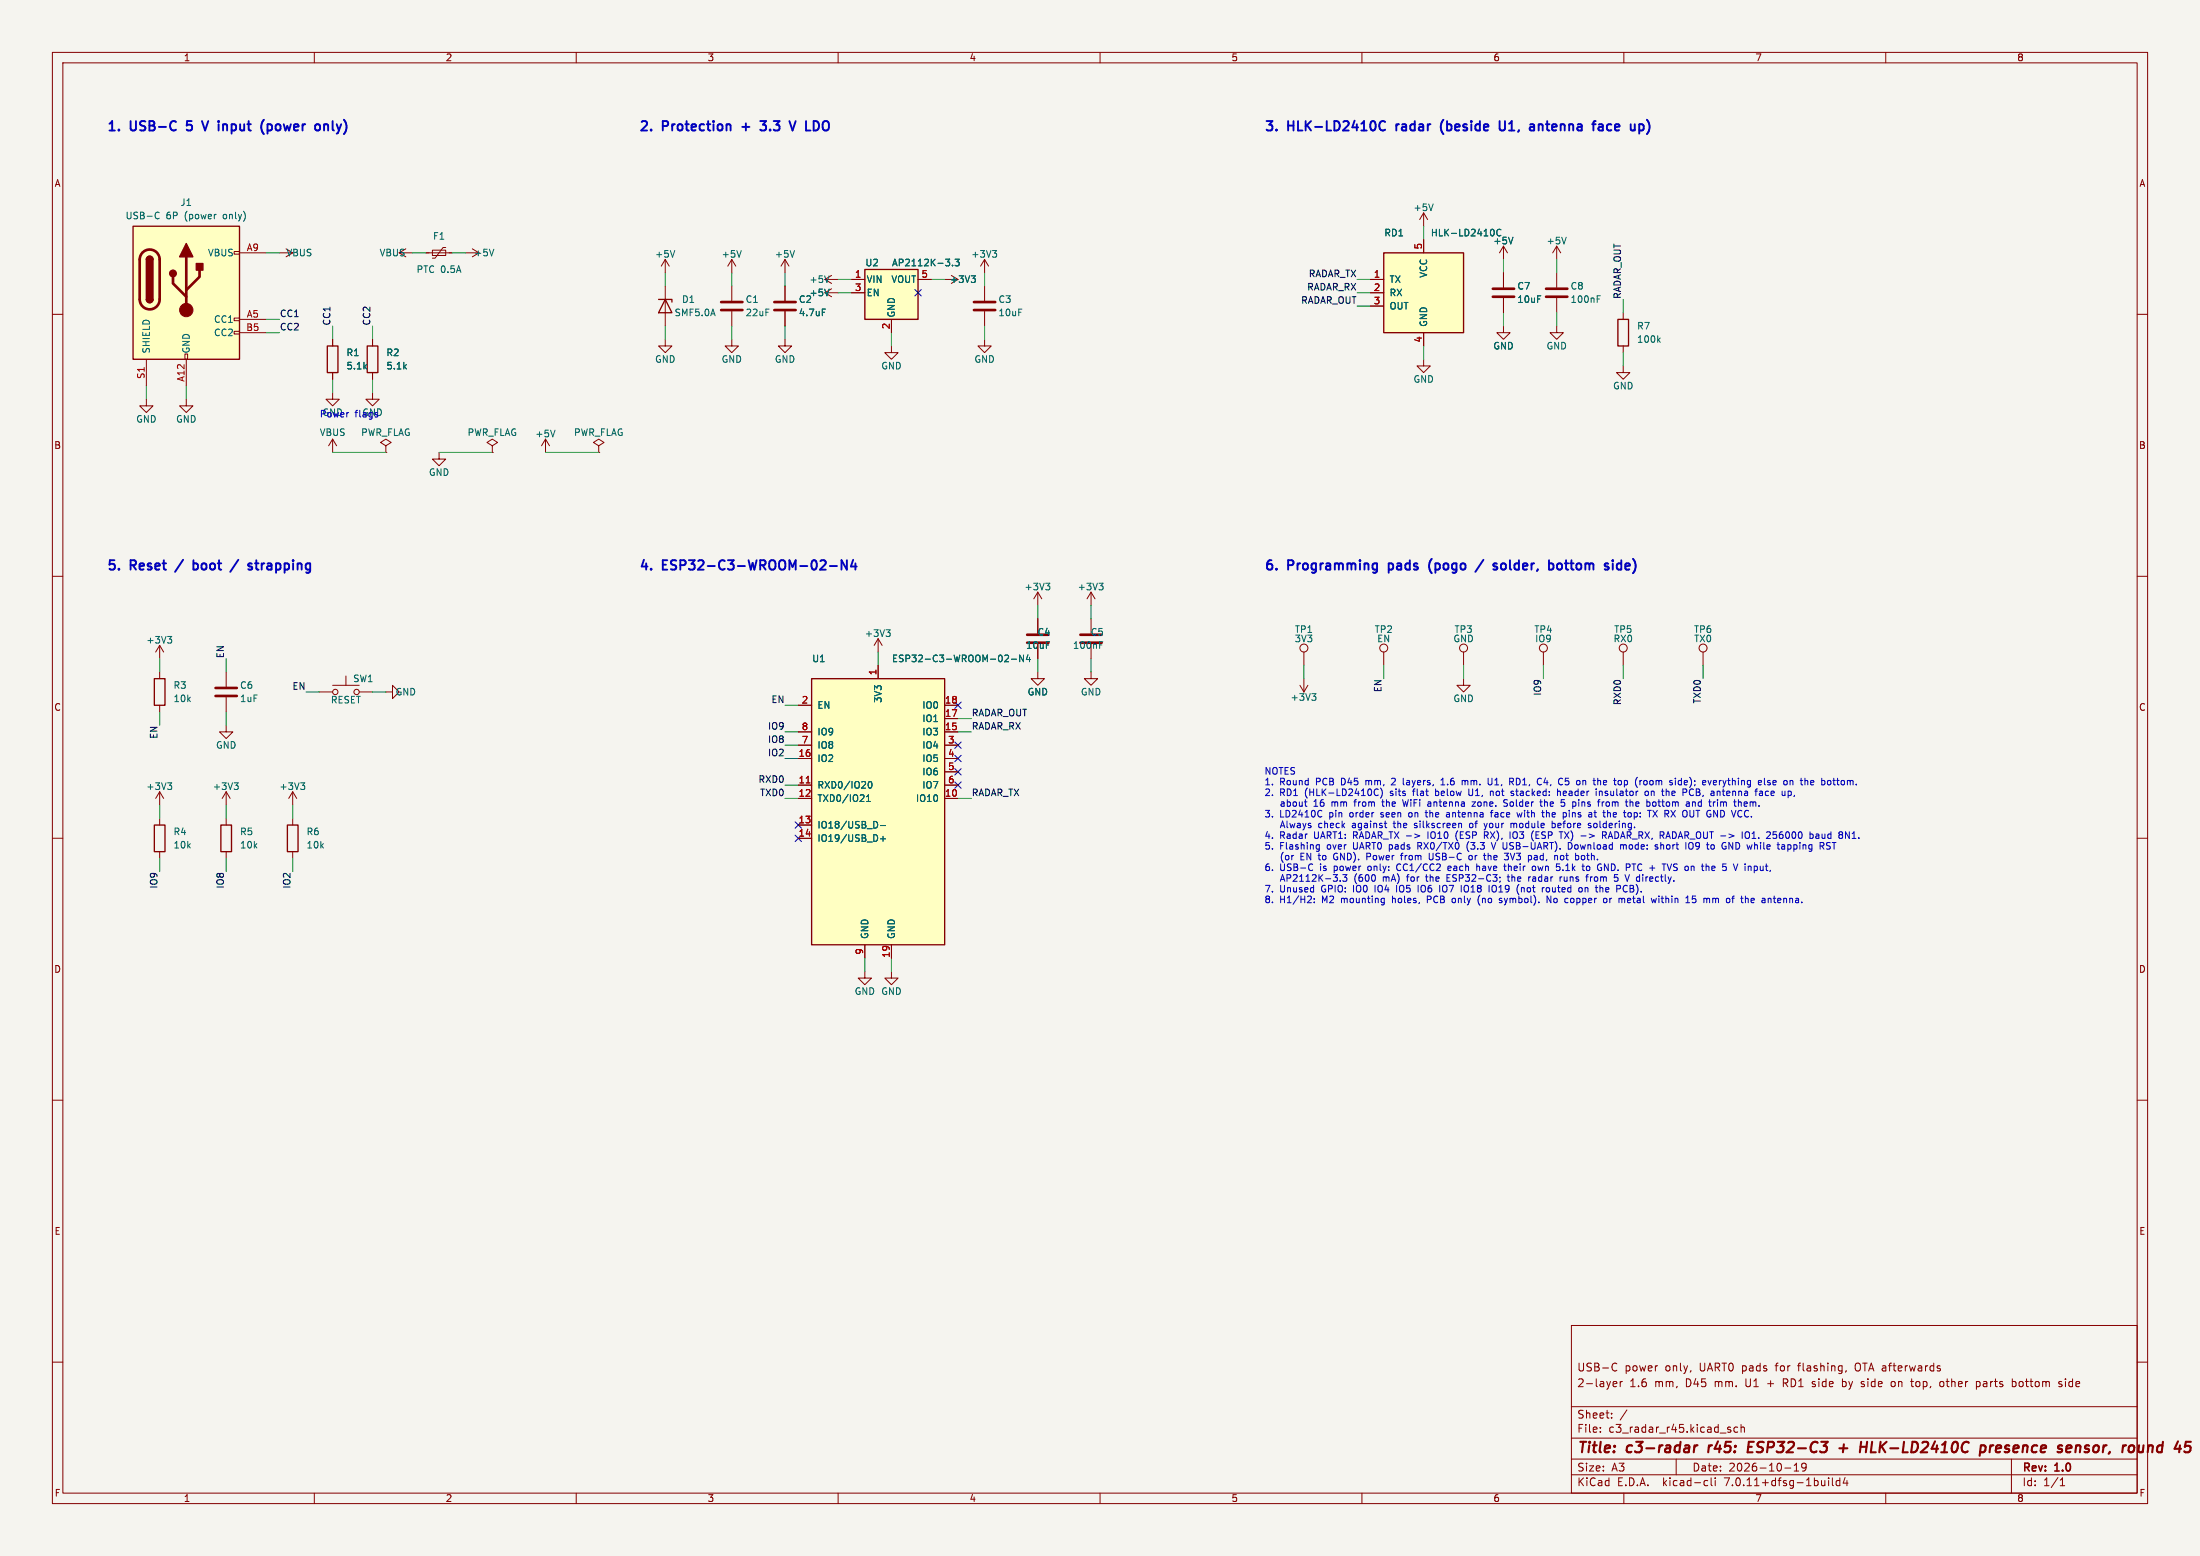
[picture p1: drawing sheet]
<svg xmlns="http://www.w3.org/2000/svg" width="420mm" height="297mm" viewBox="0 0 420 297" stroke-linecap="round" stroke-linejoin="round" font-family="sans-serif">
<path d="M0 0h420v297h-420z" fill="#f5f4ef" stroke="#f5f4ef" stroke-width=".19"/>
<g fill="none" stroke="#840000" stroke-width=".19">
<path d="M10 10h400v277h-400zM12 12h396v273h-396zM60 10v2M110 10v2M160 10v2M210 10v2M260 10v2M310 10v2M360 10v2M10 60h2M44.7 48h1v.5h-1zM45.7 48.3h5.1"/>
<path d="M53.3 48.3h2.6M76.2 48.3h2.5M81.3 48.3h5.1M82.5 47.8h2.6v1h-2.6zM85.1 47.2h-.5l-1.5 2.1h-.6M88.9 48.3h2.5M127 49.5v2.6M127 54.6v7.6M127 49.5l-.8 1.3M127 49.5l.8 1.3M139.7 49.5v2.6M139.7 54.6v2.8"/>
<path d="M139.7 59.4v2.8M139.7 49.5l-.8 1.3M139.7 49.5l.8 1.3M149.9 49.5v2.6M149.9 54.6v2.8M149.9 59.4v2.8M149.9 49.5l-.8 1.3M149.9 49.5l.7 1.3M157.5 53.3h2.5M157.5 55.9h2.5M157.5 55.9l1.2 .7M157.5 53.3l1.2 .8"/>
<path d="M158.7 55.1l-1.2 .8M158.7 52.6l-1.2 .7M162.6 53.3h2.5M162.6 55.9h2.5M175.3 53.3h2.5M180.3 53.3h2.6M188 49.5v2.6M188 54.6v2.8M188 59.4v2.8M188 49.5l-.8 1.3M188 49.5l.7 1.3M261.6 53.3h2.6"/>
<path d="M261.6 55.9h2.6M261.6 58.4h2.6M271.8 40.6l-.8 1.3M271.8 40.6v2.6M271.8 45.7v2.6M271.8 40.6l.7 1.3M287 47v2.5M287 52.1v2.8M287 56.9v2.8M287 47l-.7 1.3M287 47l.8 1.3M297.2 47v2.5"/>
<path d="M297.2 52.1v2.8M297.2 56.9v2.8M297.2 47l-.8 1.3M297.2 47l.7 1.3M309.9 59.7v1.3M408 60h2M27.9 76.2v1.3h1.3l-1.3 1.2-1.2-1.2h1.2M27.9 68.6v5.1M35.3 67.6h.5v1h-.5zM35.6 76.2v1.3h1.2l-1.2 1.2-1.3-1.2h1.3M35.6 68.6v5.1M44.7 63.2h1v.6h-1z"/>
<path d="M44.7 60.7h1v.5h-1zM45.7 61h5.1M45.7 63.5h5.1M63.5 74.9v1.3h1.3l-1.3 1.3-1.3-1.3h1.3M63.5 64.8v1.2M63.5 71.1v1.3M71.1 74.9v1.3h1.3l-1.3 1.3-1.3-1.3h1.3M71.1 64.8v1.2M71.1 71.1v1.3M127 64.8v1.2h1.3l-1.3 1.3-1.3-1.3h1.3M139.7 64.8v1.2h1.3l-1.3 1.3-1.3-1.3h1.3M149.9 64.8v1.2h1.2l-1.2 1.3-1.3-1.3h1.3"/>
<path d="M170.2 66v1.3h1.2l-1.2 1.3-1.3-1.3h1.3M170.2 61v2.5M188 64.8v1.2h1.2l-1.2 1.3-1.3-1.3h1.3M271.8 68.6v1.3h1.2l-1.2 1.2-1.3-1.2h1.3M271.8 63.5v2.5M287 62.2v1.3h1.3l-1.3 1.3-1.3-1.3h1.3M297.2 62.2v1.3h1.2l-1.2 1.3-1.3-1.3h1.3M309.9 69.9v1.2h1.2l-1.2 1.3-1.3-1.3h1.3M309.9 66v1.3M63.5 83.8l-.8 1.3M63.5 83.8v2.6M63.5 83.8l.8 1.3"/>
<path d="M73.7 85.1l1-.6-1-.7-1.1 .7 1.1 .6v1.3M73.7 86.4h.1M83.8 86.4v1.2h1.3l-1.3 1.3-1.3-1.3h1.3M94 85.1l1-.6-1-.7-1 .7 1 .6v1.3M94 86.4h.1M104.1 83.8l-.7 1.3M104.1 83.8v2.6M104.1 83.8l.8 1.3M114.3 85.1l1-.6-1-.7-1 .7 1 .6v1.3M114.3 86.4h.1M10 110h2M198.1 113v2.6"/>
<path d="M198.1 118.1v2.8M198.1 113l-.7 1.3M198.1 113l.8 1.3M208.3 113l-.8 1.3M208.3 113v2.6M208.3 118.1v2.8M208.3 113l.7 1.3M408 110h2M30.5 123.2v2.5M30.5 128.3v1.2M30.5 134.6v1.3M30.5 123.2l-.8 1.3"/>
<path d="M30.5 123.2l.7 1.3M43.2 138.4v1.3h1.2l-1.2 1.3-1.3-1.3h1.3M43.2 128.3v2.8M43.2 133.1v2.8M61 132.1h2.5M63.5 130.8h5.1M66 129v1.8M68.6 132.1h2.5M73.7 132.1h1.2v-1.3l1.3 1.3-1.3 1.3v-1.3M152.4 139.7h2.5M152.4 134.6h2.5M167.6 121.9v2.6"/>
<path d="M167.6 127v2.5M167.6 121.9l-.7 1.3M167.6 121.9l.8 1.3M180.3 139.7h2.6M180.3 137.2h2.6M180.3 134.6h2.6M198.1 128.3v1.2h1.3l-1.3 1.3-1.3-1.3h1.3M198.1 122.9v2.8M208.3 128.3v1.2h1.2l-1.2 1.3-1.3-1.3h1.3M208.3 122.9v2.8M248.2 130.8l.7 1.3M248.9 124.5v2.5"/>
<path d="M248.9 129.5v2.6M249.7 130.8l-.8 1.3M264.2 124.5v2.5M279.4 129.5v1.3h1.3l-1.3 1.3-1.3-1.3h1.3M279.4 124.5v2.5M294.6 124.5v2.5M309.9 124.5v2.5M325.1 124.5v2.5M10 160h2M30.5 151.1v2.6M30.5 156.2v1.3M30.5 151.1l-.8 1.3"/>
<path d="M30.5 151.1l.7 1.3M43.2 151.1v2.6M43.2 156.2v1.3M43.2 151.1l-.8 1.3M43.2 151.1l.7 1.3M55.9 151.1l-.8 1.3M55.9 151.1v2.6M55.9 156.2v1.3M55.9 151.1l.7 1.3M152.4 152.4h2.5M152.4 149.9h2.5M152.4 157.5h2.5"/>
<path d="M152.4 144.8h2.5M152.4 142.2h2.5M180.3 152.4h2.6M180.3 149.9h2.6M180.3 144.8h2.6M180.3 142.2h2.6M180.3 147.3h2.6M408 160h2M30.5 162.6v1.2M43.2 162.6v1.2M55.9 162.6v1.2M152.4 160h2.5"/>
<path d="M165.1 185.4v1.3h1.3l-1.3 1.3-1.3-1.3h1.3M165.1 180.3v2.6M170.2 185.4v1.3h1.2l-1.2 1.3-1.3-1.3h1.3M170.2 180.3v2.6M10 210h2M408 210h2M10 260h2M300 253h108v32h-108zM408 260h2M300 278.5h108M300 274.5h108M300 268.5h108"/>
<path d="M305.5 273.2v.2M305.5 272.5v.1M307.7 270.5v.2M307.7 269.8v.1M308 264.6h.6M308 263.8l.4-.1 .3 .3-.8 .2M308 260.3l.4-.1 .3 .1M308.7 261.5l-.3 .2-.4-.1M309.3 263.7v1M309.7 263.7l-.3 .1-.1 .2M310.6 269.1l-1.3 1.9M320 278.5v3"/>
<path d="M329.9 272.8l.3 .1 .2 .2v.2l-.5 .1M329.9 272.5h.5M331.7 272.5l-.4-.1-.3 .3 .2 .6h.5M332.4 272.5l.2-.1 .3 .1 .1 .9M332.4 271.9v1.5M340.4 264h.6M341 263.2h-.6v1.5M342.5 279.7l.4-.4v1.5M344.8 279.9l-.3 .3h-.3l-.3-.3 .2-.5 .4-.1 .2 .1a.99 .99 0 0 1-.3 1.4h-.3M345.9 264.6l.5 .1M346.2 263.7l-.3 .2 .3 .3M351.7 264.6l.5 .1"/>
<path d="M351.7 263.2v1.5M352.2 263.7l-.5 .1M352.4 261.6l-.1 .3M354.2 260.4v1.1M355.5 263.7l.4 .1M355.5 264.2l.4 .1M355.9 264.6l-.5 .1M361.7 263.8l-.4-.1-.3 .3 .2 .6 .3 .1 .2-.2M364.7 263.7h.6M365.2 264.7h.1M370.4 263.8l.4-.1 .3 .3-.2 .6-.3 .1-.2-.2M377.4 263.7h.3l.3 .3-.1 .5-.5 .2"/>
<path d="M384 278.5v6.5M384.3 263.7h.3l.3 .3-.1 .5-.5 .2M385.5 263.8v.7M393 264l.7 .4-.3 .3-.4-.1M393.6 263.8l-.4-.1-.2 .2M394.3 263.2v.1M394.3 263.7v1M60 285v2M110 285v2M160 285v2M210 285v2M260 285v2"/>
<path d="M300 281.5h108M310 285v2M325.6 282.6l.4 .1M326 283.5l-.4 .1M326.7 282.1v1.3l.2 .2M327.4 282.1v.1M327.4 282.6v1M340.7 280.2h1.2M342.5 280.8h.9M349.1 282.1v.1M349.1 282.6v1M349.8 282.1v1.3l.2 .2"/>
<path d="M351.2 282.7l-.4-.1-.3 .3 .2 .6h.5M351.2 282.1v1.5M352.2 282l-.3 1.1h.9M352.6 282.6v1M360 285v2M393.3 283.6h.9M393.3 282.5l.4-.4v1.5"/>
<circle cx="64" cy="132.1" r=".51"/>
<circle cx="68.1" cy="132.1" r=".51"/>
<circle cx="248.9" cy="123.7" r=".76"/>
<circle cx="264.2" cy="123.7" r=".76"/>
<circle cx="279.4" cy="123.7" r=".76"/>
<circle cx="294.6" cy="123.7" r=".76"/>
<circle cx="309.9" cy="123.7" r=".76"/>
<circle cx="325.1" cy="123.7" r=".76"/>
</g>
<g fill="none" stroke="#840000" stroke-width=".4">
<path d="M323.5 275.9l-.2 1.3M324.1 275.9l-.4 .1-.2 .3M326.3 275.9l-.2 1.3M333.8 276.2h.6M334.8 275.2h-.9l-.3 2h1M351.1 276.4h1.6M352 275.7l-.2 1.5M355.2 276.2h1.1M355.3 275.2l-.3 2M356.4 275.2l-.2 2M357.4 275.2l-.3 2h1M378.2 276h.7l.2 .3-.1 .5a.66 .66 0 0 1-1 .3"/>
<path d="M378.2 275.9l-.3 2M380 275.9l-.2 1.3M380.6 275.9l-.4 .1-.3 .3M381.2 276l-.2 .9 .2 .3M382 276.3l-1 .2M395.2 275.9l.2 .1v.3l-.9 .2M396.4 275.9l-.2 1.3M397.1 276a.57 .57 0 0 0-.8 .1M409.1 277l-.6 .2M409.2 275.9l-.2 1.3M410.2 275.9l-.2 1.3"/>
</g>
<g fill="none" stroke="#840000" stroke-width=".51">
<path d="M27.2 48.2a1.9 1.9 0 0 1 2.1-.4 1.9 1.9 0 0 1 1.2 1.7v7.7a1.91 1.91 0 0 1-1.9 1.8 1.91 1.91 0 0 1-1.9-1.8v-7.8l.2-.7zM33 52.8v1.3l2.6 2.5M35.6 49v10.2M38.1 51.6v1.2l-2.5 2.6M137.7 59.2h4M137.7 57.7h4M147.8 59.2h4.1M147.8 57.7h4.1M185.9 59.2h4.1M185.9 57.7h4.1M285 56.6h4.1M285 55.1h4.1"/>
<path d="M295.1 56.6h4.1M295.1 55.1h4.1M41.1 132.8h4.1M41.1 131.3h4.1M196.1 121.2h4.1M196.1 122.7h4.1M206.2 121.2h4.1M206.2 122.7h4.1"/>
</g>
<g fill="none" stroke="#006464" stroke-width=".19">
<path d="M273.6 38.9l-.4 1.3M29.8 40.6h.6M30.4 41.6l-.6 .1M94.3 47.6l-.5 1.2M128.8 47.8l-.4 1.3M141.5 47.8l-.4 1.3M151.7 47.8l-.4 1.3M157 59h.6M158.3 55.2l-.4 1.3M158.3 52.6l-.4 1.3M180.5 49.5h.8l-.4 .5M181.2 50.1v.5"/>
<path d="M181.8 50.6v.1M182.3 49.5h.8l-.4 .5 .4 .1v.5l-.2 .1-.6-.1M185.4 52.6h.8l-.4 .5M186 53.1l.2 .3v.3l-.2 .2M189.5 47.8h.8l-.5 .5M190 48.3l.3 .2v.4l-.3 .2M285.1 43.8l.2 .4-.2 .8M286.5 44.9v.1M286.5 43.9a.59 .59 0 0 0-.7 .2 .59 .59 0 0 0 .1 .7l.1 .2M288.8 45.3l-.4 1.3M299 45.3l-.4 1.3M304.9 57.1h.4"/>
<path d="M304.9 56.5h.6M316.6 64.9l.3 .4M316.9 64.5l-.4 .5M106 82.1l-.5 1.3M199.6 111.3h.8l-.4 .5M200.2 111.8l.2 .2v.4l-.2 .2M209.8 111.3h.8l-.4 .5M210.3 111.8l.3 .2v.4l-.3 .2M32 121.5h.8l-.4 .5M32.5 122l.3 .2v.3l-.3 .3M169.2 120.2h.7l-.4 .5M169.7 120.7l.2 .2v.3l-.2 .3"/>
<path d="M192 125l.4 .1 .1 .3-.7 .9h.7M193.1 125.8h1M195.4 125v1.3l-.7-1.3v1.3M196.2 125l-.3 .9h.8M196.5 125.5v.8M209.9 123.1h.4M209.9 122.5h.6M250.4 132.4h.8l-.4 .5M251 132.9l.2 .2v.3l-.2 .3M32 149.4h.8l-.4 .5M32.5 149.9l.3 .2v.4l-.3 .2M44.7 149.4h.8l-.4 .5"/>
<path d="M45.2 149.9l.3 .2v.4l-.3 .2M57.4 149.4h.8l-.4 .5M57.9 149.9l.3 .2v.4l-.3 .2M165.4 153h.8M165.4 152.1l.4-.4v1.3M165.9 149.2h.1a.68 .68 0 0 1 .5 .6 .68 .68 0 0 1-.5 .6 .84 .84 0 0 1-.1-1.2zM167.3 156.9l.2 .4-.2 .7M168.1 157.6h1M168.6 159.6v1M168.1 160.1h1"/>
</g>
<g fill="#ffffc2" stroke="#ffffc2" stroke-width=".19">
<path d="M165.1 51.4h10.2v9.6h-10.2z"/>
<path d="M25.4 43.2h20.3v25.4h-20.3z"/>
<path d="M154.9 129.5h25.4v50.8h-25.4z"/>
<path d="M264.2 48.3h15.2v15.2h-15.2z"/>
</g>
<g fill="none" stroke="#840000" stroke-width=".25">
<path d="M25.4 43.2h20.3v25.4h-20.3zM27.9 57.2a.64 .64 0 0 0 .7 .6 .64 .64 0 0 0 .6-.6M27.9 49.5a.64 .64 0 0 1 .7-.6 .64 .64 0 0 1 .6 .6M125.7 57.2h2.6v.5M127 57.2l1.3 2.5h-2.6zM165.1 51.4h10.2v9.6h-10.2zM264.2 48.3h15.2v15.2h-15.2zM62.5 66h2v5.1h-2zM70.1 66h2v5.1h-2zM308.9 61h2v5h-2zM29.5 129.5h2v5.1h-2zM154.9 129.5h25.4v50.8h-25.4z"/>
<path d="M29.5 157.5h2v5.1h-2zM42.2 157.5h2v5.1h-2zM54.9 157.5h2v5.1h-2z"/>
</g>
<g fill="#840000" stroke="#840000" stroke-width=".25">
<path d="M27.9 57.2h1.3a.64 .64 0 0 1-.6 .6 .64 .64 0 0 1-.7-.6z"/>
<path d="M27.9 49.5h1.3v7.7h-1.3z"/>
<path d="M28.1 49.1a.64 .64 0 0 1 .7-.2 .64 .64 0 0 1 .4 .6h-1.3z"/>
<path d="M35.6 46.5l1.2 2.5h-2.5z"/>
<path d="M37.5 50.3h1.2v1.3h-1.2z"/>
<circle cx="33" cy="52.2" r=".63"/>
</g>
<circle cx="35.6" cy="59.2" r="1.27" fill="#840000" stroke="#840000" stroke-width=".19"/>
<path d="M153.9 149.4h.7" fill="none" stroke="#a90000" stroke-width=".19"/>
<g fill="none" stroke="#0000c2" stroke-width=".19">
<path d="M250.8 153.9h.8M252.3 154.7v.1M252.3 155.8v.1M254.3 153.1v.8M254.5 153.1l-.2 .1M258.3 157.1l-.1 .1M258.3 157.5l-.1 .2 .1 .3M258.5 153.1h.4M258.6 152.8v1.1M262.3 151.3l.3 .5 .5-.1M262.4 150.8l-.1 .3M263.8 150.8a1.48 1.48 0 0 1-.3 1.5"/>
<path d="M263.8 153.1h.5M264 152.6v1.1l.3 .2M265.8 148.5l-.1 .2M266 157.1h.4M266.1 156.7v1.1l.3 .2M266.3 149.1l-.7 .7h.8M267.8 152.6l.3 1.3 .2-.9 .3 .9M267.9 148.5v1.1l.2 .2M269 155.2l-.1 .1 .1 .6M270.5 157.2l-.3-.1-.2 .3 .5 .4M270.5 157.8l-.1 .2-.4-.1M272.1 155.1h.4"/>
<path d="M272.2 154.7v1.1l.3 .1M272.6 158.8v1.2M273.1 153.1v.8M273.1 153.8l-.1 .1M273.1 153.4h-.1M274.1 150.6v1.3M274.1 151.8l.1 .1M274.2 151l-.1 .1M275.1 149.8h.7M275.1 148.9l.3-.4v1.3M276.2 155.2h.5M276.7 155.4l-.4 .1-.2 .1 .2 .3h.4"/>
<path d="M278.2 158.6a1.49 1.49 0 0 0 0 1.9M279.1 149.1l.4-.1 .2 .1M279.7 149.1v.7M279.9 149l-.2 .1M280.4 150.6v1l.1 .2 .4 .1M280.6 157.3l.2-.2 .3 .2 .1 .5-.1 .1-.3 .1-.2-.1zM281 153.1h.7l-.7 .8h.7M282.2 153.1l-.1 .2 .1 .5M283.7 159.4l.4 .6M283.9 158.8h.1M283.9 157.1l-.3 .9M284 159.4h-.6"/>
<path d="M284.5 155.1h.5M284.5 151v.9M284.5 151.1l.4-.1 .2 .2M284.8 148.5v1.2l-.2 .1h-.4M284.9 154.7l-.2 .2v1M287.5 153.3l.3 .2-.3 .4M287.6 152.6l.2 .1M288.5 149.2l.4 .6M288.5 151.4l.5 .2-.1 .2-.3 .1M288.5 151.1h.4M288.5 153.1l-.2 .2v.4l.2 .2M288.7 148.5l.2 .3v.3l-.2 .1"/>
<path d="M288.8 157.1l.2 .2M289 157.3v.7M289 157.3l.2-.2 .3 .1v.8M289.1 158.8h-.1a.81 .81 0 0 0 .1 1.2M289.6 155.1l.2 .8 .3-.6 .2 .6 .3-.8M293.2 159.4h.5M293.2 158.8v1.2h.6M294.3 155.1h.5M294.7 155.9h.1M294.9 153.2l.1-.1h.3l.1 .8M294.9 152.6v1.3M295 148.5l-.3 .9h.8"/>
<path d="M295.2 154.7v1.2M295.6 155.1l-.4 .1M296.3 157.2l.4-.1 .2 .3-.1 .5h-.5M297.3 151.1l.2-.1 .3 .1 .1 .8M297.3 150.6v1.3M297.8 157.1l-.4 .2 .1 .6 .3 .1M298 157.4l-.6 .2M298.7 158.8l.8 1.2M298.8 149.7l.5 .1M299.5 148.5h-.6l-.1 .6 .5-.1M299.5 158.8l-.8 1.2M299.6 154.7v.1"/>
<path d="M299.6 155.1v.8M302 153.1v.8M302.2 153.1l-.2 .1M302.4 149l.3 .1M303.7 157.6v.3M304.3 155.1h.5M304.5 154.7v1.1l.3 .1M304.8 157.2l-.3-.1-.3 .3 .1 .5 .2 .1 .3-.1M305.3 151.1l.4-.1 .2 .2M305.3 151v.9M305.9 158.8v1.2M306.2 149v.8"/>
<path d="M306.2 159.4l.5 .6M306.7 159l-.2 .4h-.6M306.7 149.3l-.6 .1M307.1 159.7h.6M307.2 153.2l-.4-.1-.2 .2 .1 .5 .3 .1 .2-.1M307.4 155.2v.7M310.1 149.8h.4M310.1 149v1.2M310.5 149h-.4M311.4 155.2v.6M312.8 153.1h-.3l-.2 .1v.6h.5M312.9 153.4l-.6 .1"/>
<path d="M313.9 149.1l.3-.1 .3 .2-.2 .6h-.3l-.1-.1M314.1 151.1l.2-.1 .3 .1 .1 .5-.1 .2-.3 .1-.2-.2zM315.2 151v.9M315.4 151l-.2 .1M315.5 154.7l.9 1.2M316.4 154.7l-.9 1.2M316.5 153.1h.5M316.7 152.6v1.1l.3 .2M318.3 151l.3 .2v.7M321 149h-.4l-.2 .2 .1 .6h.5M321 148.5v1.3M322.6 150.9a.58 .58 0 0 0-.1 .7 .58 .58 0 0 0 .7 .2"/>
<path d="M323.3 153.1l.3 .1v.7M324.7 153.1h-.3l-.2 .2 .1 .5 .4 .1M326.7 149l-.3 .8M327.1 149.4l.6-.1-.1-.3h-.3l-.2 .1 .1 .7h.4M328 151l.4 .2v.7M328.7 153.1l.3 .1M329 153.2v.7M329.4 153.1l-.4 .1M333.1 153.1h.4l.1 .3-.6 .1M333.2 158.9l.2-.1a.43 .43 0 0 1 .6 .4v.4a.42 .42 0 0 1-.4 .5 .42 .42 0 0 1-.5-.5zM333.5 153.8l-.4 .1M334.1 153.1v.8"/>
<path d="M334.3 153.1l-.2 .1M334.8 158.8l-.3 .3M336 151l.5 .2v.7M336.5 151.8l-.5 .1M336.5 151.3l-.5 .1M337.3 151l-.3 .3v.3l.3 .3M337.9 149h-.3l-.2 .1 .1 .2 .4 .2v.3h-.5M338.5 158.8h.6M338.9 149l-.4 .1v.7h.4M338.9 159.3l.3 .2v.3l-.3 .2M339.1 149.3l-.6 .1M341.7 151l.3 .3v.3l-.3 .3"/>
<path d="M342.6 151.8l-.1 .2M343.7 149h.4M346.7 159.3h.5v.7M347.2 159.5l-.4 .1-.2 .1 .2 .3h.4M347.8 159.2v.7l.4 .1M350.6 149h.5M350.8 148.5v1.1l.3 .2M353.8 158.9l-.2 .2M250.2 171.1l.2 .2-.1 .3-.7 .7h.8M250.4 164.9l.2 .1M250.6 166.1l-.4 .1M250.9 172.2v.1"/>
<path d="M250.9 171.5v.1M251.4 162h.5M251.4 161.3h.5M251.9 161.2v1.1l-.2 .1M255 162.9a.69 .69 0 0 0-.4 .6 .69 .69 0 0 0 .4 .6M255.9 168.1v.1M257.1 166.9l-.4 .5 .4 .2v.5l-.2 .1-.6-.1M261.4 162.9h.1M261.5 163.5h-.6M263.9 171.5h.4M264.1 167.4v.8M264.3 167.4l-.2 .1"/>
<path d="M264.3 172.2l-.4 .1M264.3 171.5v1l-.3 .2M266.6 169v1.3M266.9 165l-.3 .4 .3 .7M267.3 163.3h.5M268.5 167.4h.5M268.9 166.9l-.2 .2v1.1M270.7 161.5h.5M270.7 169v1.3M271.2 160.8h-.5v1.3M272.1 167.4h.5M272.3 166.9v1.1l.3 .2"/>
<path d="M272.5 171v1.3M272.5 171.7h.5M272.8 162.9v1l.3 .2h.2l.3-.2v-1M275.4 169.2v.9M276.2 168.2h.6M276.2 167.6h.5M276.2 166.9h.6M276.8 165.3h-.2l-.2 .2 .1 .6 .3 .1M277 165.6l-.6 .1M277.3 172.2l.3 .1M277.6 171.5l-.3 .1M279.6 169.2a.85 .85 0 0 0 .2 1.1"/>
<path d="M280.1 161.2v.8l.3 .6M280.5 163.4l.1-.1 .4 .1 .1 .5-.1 .2h-.4l-.1-.1zM281.9 165.4l.4-.1 .2 .2M281.9 164.9v1.3M282.5 170.9a1.47 1.47 0 0 0 0 1.9M284.3 163.3l.3 .2M284.7 160.8l.4 1.3 .4-1.3M284.9 169.2a.85 .85 0 0 0 .2 1.1h.3M286.3 171.8l.4 .1 .1 .2-.2 .2-.4-.1M286.3 171.5h.4M287.1 165.3h.4M287.3 166.1l.2 .1"/>
<path d="M287.7 167.4h.5M287.9 166.9v1.1l.3 .2M288.3 162.9l.5 1.2 .4-1.2M288.6 166.9v1.3M288.8 167.4l-.2 .1M290.4 169.4v.9M290.8 169.4l-.4 .1M292.5 165.6l.2-.3 .3 .1 .2 .2-.2 .5-.3 .1-.2-.3M292.9 163.3h.5l.1 .8M292.9 164.1h.6M293 167.4h-.4M293 167.7h-.3l-.1 .2v.3h.4"/>
<path d="M293.5 163.6l-.6 .1M295.8 169.7l-.2-.3-.3 .1-.1 .2 .1 .5 .3 .1 .2-.3M296.1 171v1.3l-.8-1.3v1.3M297.7 165.4l.1 .2-.1 .5M297.9 163.5l.2-.2h.3l.1 .2-.1 .6h-.3l-.2-.2M298.6 167.4l.1 .8h.3l.2-.1M299.2 167.4v.8M299.4 160.8v1.3l.6-.2 .1-.8M299.9 171.6v.6M301.6 169.4l.3 .1 .2 .2-.1 .4-.4 .2M302.1 163.3h.3l.1 .2v.5l-.4 .1M302.6 169.4v.9"/>
<path d="M302.9 163.3h.5M303 169.4l-.4 .1M303.4 165.4l-.3-.1-.3 .3 .2 .5 .3 .1 .1-.1M304 167.4l-.4 .2M305.9 169.5l.1 .8M306.3 166.2v-1.3l.7 1.3M306.4 171.5h.3l.1 .2-.1 .5-.3 .1M307 160l.4-1.2 .5 1.2M307.3 171.5v.8M307.6 171.5l-.3 .2M309.4 161.4l.3-.2 .2 .2M309.4 161.2v.9"/>
<path d="M309.9 170l.4 .3 .3-.2M309.9 161.4l.2-.2 .3 .1 .1 .8M309.9 161.4v.7M310.3 169l-.4 .3M310.4 169l.2 .1M316.2 171.5l-.2 .8-.3-.6M316.3 161.7l.2 .1-.2 .3M316.3 161.2l.2 .1M316.7 171v.2M316.7 171.5v.8M317.1 160.8v1.3M317.4 161.2l-.3 .2"/>
<path d="M319.1 164.9l-.4 1.3M319.5 166.1l.2 .1M319.5 165v.4M322.4 161a.85 .85 0 0 0 .3 1.1 .43 .43 0 0 0 .5-.4v-.7M323.7 171h-.6l-.1 .6 .2-.1 .4 .1 .2 .2-.1 .4-.2 .1-.5-.1M327 171.5v.8M327 165.3l.3 .1 .1 .2-.6 .1M327.2 161.4v.6M327.3 166.1l-.3 .1M327.5 171.5h-.3l-.2 .1M330.1 160.8l.7 1.3M330.9 164.9l.4 1.3 .5-1.3"/>
<path d="M333.7 165.3v.9M334.1 165.3l-.4 .1M334.5 160h.7M334.5 171.5h.3l.1 .3-.6 .1M334.8 172.2l-.3 .1M338.5 171.5h.5M338.7 171v1.1l.3 .2M341.3 162h.5M341.3 161.3h.5M341.3 161.2v1.3M348.9 160.8l-.2 .4 .6 .3 .1 .3-.2 .3-.5-.1M349.2 160.8l.2 .1"/>
<path d="M350.1 160.8v1.3M353.6 160h.7"/>
</g>
<g fill="none" stroke="#0000c2" stroke-width=".36">
<path d="M35.6 24.7l.1 .1M35.7 23.1l-.1 .9 .1-.1M38.6 23.1l.6 1.8 .6-1.8M42.7 23.8h.6M51.1 23.8l.5-.1 .3 .4v.5l-.1 .2h-.7M51.1 23.7v1.8M61.9 23.9l.2-.2 .5 .1v1.1M61.9 23.7v1.2M145.1 23.1h1.1l-.6 .7 .5 .1M145.1 24.7l.3 .2 .7-.1M150.7 23.1l.6 1.8 .6-1.8M155.3 23.1h.5l.4 .3"/>
<path d="M156.2 24.7l-.4 .2h-.5M263.4 24.5a.63 .63 0 0 0 1 .2M264.4 23.3l-.1-.1a.65 .65 0 0 0-.9 .3M266.6 23.7v1.2M266.7 23.9l-.1 .2M275.6 22.9a2.06 2.06 0 0 0 0 2.7M286.3 23.1v1.5l.3 .3 .5-.1 .2-.2v-1.5M293.7 23.7v1.2M294.3 23.7l-.6 .2M305.4 23.7h.3l.3 .3v.9M306 24.8l-.6 .1M306 24.1l-.6 .1"/>
<path d="M307.1 23.7l-.3 .4v.5l.3 .3M313.6 23.8l.2 .3v.5l-.2 .2M314.4 22.9a2.06 2.06 0 0 1 0 2.7M35 106.8l-1.6 2.4M36.9 107.6l.5-.1 .3 .2M36.9 106.9v1.8M37.7 108.6l-.3 .1-.5-.1M45.5 106.8l-1.5 2.4M48.1 108.2v.4M48.7 107.5h.7M48.9 106.9v1.6l.1 .1 .4 .1M158.4 108h1.4"/>
<path d="M161.7 106.9v1.8l-1.1-1.8v1.8M162.9 106.8l-.5 1.3h1.2M163.3 107.5v1.2M265.1 107.5v1.8M265.1 108.6l.2 .1M265.3 107.5l-.2 .1M273.3 106.7a2.06 2.06 0 0 0 0 2.7M283.2 106.8l-1.5 2.4M285.8 108.2v.4M287.3 107.6l-.2-.1a.49 .49 0 0 0-.6 .4v.5a.49 .49 0 0 0 .8 .2M297.3 107.7a.49 .49 0 0 1 .5-.2 .49 .49 0 0 1 .4 .4v.5a.49 .49 0 0 1-.5 .3 .49 .49 0 0 1-.4-.3zM309.5 107.6l-.5-.1-.3 .4v.5l.1 .2h.7"/>
<path d="M309.5 106.9v1.8"/>
</g>
<g fill="none" stroke="#009600" stroke-width=".19">
<path d="M50.8 48.3h2.5M78.7 48.3h2.6M86.4 48.3h2.5M127 52.1v2.5M139.7 52.1v2.5M149.9 52.1v2.5M160 55.9h2.6M160 53.3h2.6M177.8 53.3h2.5M188 52.1v2.5M259.1 55.9h2.5M259.1 53.3h2.5"/>
<path d="M259.1 58.4h2.5M271.8 43.2v2.5M287 49.5v2.6M287 59.7v2.5M297.2 49.5v2.6M297.2 59.7v2.5M309.9 57.2v2.5M27.9 73.7v2.5M35.6 73.7v2.5M50.8 63.5h2.5M50.8 61h2.5M63.5 62.2v2.6"/>
<path d="M63.5 72.4v2.5M71.1 62.2v2.6M71.1 72.4v2.5M127 62.2v2.6M139.7 62.2v2.6M149.9 62.2v2.6M170.2 63.5v2.5M188 62.2v2.6M271.8 66v2.6M309.9 67.3v2.6M63.5 86.4h10.2M83.8 86.4h10.2"/>
<path d="M104.1 86.4h10.2M198.1 115.6v2.5M208.3 115.6v2.5M30.5 125.7v2.6M30.5 135.9v2.5M43.2 125.7v2.6M43.2 135.9v2.5M58.4 132.1h2.6M71.1 132.1h2.6M149.9 139.7h2.5M149.9 134.6h2.5M167.6 124.5v2.5"/>
<path d="M182.9 139.7h2.5M182.9 137.2h2.5M198.1 125.7v2.6M208.3 125.7v2.6M248.9 127v2.5M264.2 127v2.5M279.4 127v2.5M294.6 127v2.5M309.9 127v2.5M325.1 127v2.5M30.5 153.7v2.5M43.2 153.7v2.5"/>
<path d="M55.9 153.7v2.5M149.9 152.4h2.5M149.9 149.9h2.5M149.9 144.8h2.5M149.9 142.2h2.5M182.9 152.4h2.5M30.5 163.8v2.6M43.2 163.8v2.6M55.9 163.8v2.6M165.1 182.9v2.5M170.2 182.9v2.5"/>
</g>
<g fill="none" stroke="#000084" stroke-width=".19">
<path d="M174.7 55.3l1.2 1.2M175.9 55.3l-1.2 1.2M182.3 134l1.2 1.2M183.5 134l-1.2 1.2M151.8 159.4l1.2 1.2M151.8 156.9l1.2 1.2M153 159.4l-1.2 1.2M153 156.9l-1.2 1.2M182.3 146.7l1.2 1.2M182.3 141.6l1.2 1.2M182.3 144.2l1.2 1.2M182.3 149.3l1.2 1.2"/>
<path d="M183.5 146.7l-1.2 1.2M183.5 141.6l-1.2 1.2M183.5 144.2l-1.2 1.2M183.5 149.3l-1.2 1.2"/>
</g>
<g font-size="2.8" fill="#840000">
<text x="301" y="277.9">Title:</text>
<text x="310.6" y="277.9">c3-radar</text>
<text x="327" y="277.9">r45:</text>
<text x="335.3" y="277.9">ESP32-C3</text>
<text x="358.3" y="277.9">HLK-LD2410C</text>
<text x="382.1" y="277.9">presence</text>
<text x="397.7" y="277.9">sensor,</text>
<text x="410.8" y="277.9">round</text>
</g>
<g font-size="2.5" fill="#0000c2">
<text x="20.3" y="25.2">1.</text>
<text x="25" y="25.2">USB-C</text>
<text x="36.5" y="25.2">5</text>
<text x="40.3" y="25.2">V</text>
<text x="43.9" y="25.2">input</text>
<text x="52.8" y="25.2">(power</text>
<text x="63.9" y="25.2">only)</text>
<text x="121.9" y="25.2">2.</text>
<text x="126.6" y="25.2">Protection</text>
<text x="142.5" y="25.2">+</text>
<text x="146.8" y="25.2">3.3</text>
<text x="153.2" y="25.2">V</text>
<text x="156.8" y="25.2">LDO</text>
<text x="241.3" y="25.2">3.</text>
<text x="246" y="25.2">HLK-LD2410C</text>
<text x="267.3" y="25.2">radar</text>
<text x="276.5" y="25.2">(beside</text>
<text x="288.5" y="25.2">U1,</text>
<text x="295" y="25.2">antenna</text>
<text x="307.8" y="25.2">face</text>
<text x="20.3" y="109">5.</text>
<text x="25" y="109">Reset</text>
<text x="38.4" y="109">boot</text>
<text x="46.4" y="109">/</text>
<text x="50.4" y="109">strapping</text>
<text x="121.9" y="109">4.</text>
<text x="126.6" y="109">ESP32-C3-WROOM-02-N4</text>
<text x="241.3" y="109">6.</text>
<text x="246" y="109">Programming</text>
<text x="265.9" y="109">pads</text>
<text x="274.3" y="109">(pogo</text>
<text x="284.1" y="109">/</text>
<text x="288.1" y="109">solder,</text>
<text x="299.4" y="109">bottom</text>
<text x="310.8" y="109">side)</text>
</g>
<g font-size="2.1" fill="#840000">
<text x="301" y="262">USB-C</text>
<text x="310.1" y="262">power</text>
<text x="317.9" y="262">only,</text>
<text x="324.6" y="262">UART0 pads</text>
<text x="339.4" y="262">for</text>
<text x="343.9" y="262">flashing,</text>
<text x="354.9" y="262">OTA afterwards</text>
<text x="301" y="265">2-layer</text>
<text x="311.1" y="265">1.6</text>
<text x="315.9" y="265">mm,</text>
<text x="322" y="265">D45</text>
<text x="327.6" y="265">mm.</text>
<text x="333.6" y="265">U1</text>
<text x="337.9" y="265">+</text>
<text x="341.1" y="265">RD1</text>
<text x="346.8" y="265">side</text>
<text x="352.7" y="265">by</text>
<text x="356.5" y="265">side</text>
<text x="362.4" y="265">on</text>
<text x="366.4" y="265">top,</text>
<text x="372" y="265">other</text>
<text x="379" y="265">parts</text>
<text x="386.1" y="265">bottom</text>
<text x="395.1" y="265">side</text>
<text x="301" y="273.7">File:</text>
<text x="301" y="271">Sheet:</text>
<text x="307.1" y="273.7">c3_radar_r45.kicad_sch</text>
<text x="301" y="281.1">Size:</text>
<text x="307.6" y="281.1">A3</text>
<text x="323" y="281.1">Date:</text>
<text x="330" y="281.1">2026-10-19</text>
<text x="386" y="281.3">Rev:</text>
<text x="392.4" y="281.3">1.0</text>
<text x="301" y="283.9">KiCad</text>
<text x="308.7" y="283.9">E.D.A.</text>
<text x="317.6" y="283.9">kicad-cli</text>
<text x="329.5" y="283.9">7.0.11+dfsg-1build4</text>
<text x="386" y="283.9">Id:</text>
<text x="390.1" y="283.9">1/1</text>
</g>
<g font-size="1.8" fill="#840000">
<text x="35" y="11.9">1</text>
<text x="85" y="11.9">2</text>
<text x="135" y="11.9">3</text>
<text x="185" y="11.9">4</text>
<text x="235" y="11.9">5</text>
<text x="285" y="11.9">6</text>
<text x="335" y="11.9">7</text>
<text x="385" y="11.9">8</text>
<text x="10.3" y="35.9">A</text>
<text x="408.3" y="35.9">A</text>
<text x="10.3" y="85.9">B</text>
<text x="408.2" y="85.9">B</text>
<text x="10.3" y="135.9">C</text>
<text x="408.2" y="135.9">C</text>
<text x="10.3" y="185.9">D</text>
<text x="408.2" y="185.9">D</text>
<text x="10.3" y="235.9">E</text>
<text x="408.3" y="235.9">E</text>
<text x="10.3" y="285.9">F</text>
<text x="35" y="286.9">1</text>
<text x="85" y="286.9">2</text>
<text x="135" y="286.9">3</text>
<text x="185" y="286.9">4</text>
<text x="235" y="286.9">5</text>
<text x="285" y="286.9">6</text>
<text x="335" y="286.9">7</text>
<text x="385" y="286.9">8</text>
<text x="408.3" y="285.9">F</text>
</g>
<g font-size="1.8" fill="#006464">
<text x="34.4" y="39.5">J1</text>
<text x="269.7" y="40.5">+5V</text>
<text x="23.9" y="42">USB-C</text>
<text x="31.7" y="42">6P</text>
<text x="35.4" y="42">(power</text>
<text x="42.9" y="42">only)</text>
<text x="82.6" y="45.9">F1</text>
<text x="264.2" y="45.3">RD1</text>
<text x="273.1" y="45.3">HLK-LD2410C</text>
<text x="285" y="46.8">+5V</text>
<text x="295.1" y="46.8">+5V</text>
<text x="39.6" y="49.1">VBUS</text>
<text x="54.6" y="49.1">VBUS</text>
<text x="72.4" y="49.1">VBUS</text>
<text x="79.4" y="52.3">PTC 0.5A</text>
<text x="90.4" y="49.1">+5V</text>
<text x="125" y="49.4">+5V</text>
<text x="137.7" y="49.4">+5V</text>
<text x="147.8" y="49.4">+5V</text>
<text x="165.1" y="51">U2</text>
<text x="170.2" y="51">AP2112K-3.3</text>
<text x="185.3" y="49.4">+3V3</text>
<text x="272.6" y="53.1" transform="rotate(-90 272.6 53.1)">VCC</text>
<text x="130.1" y="58">D1</text>
<text x="142.2" y="58">C1</text>
<text x="152.4" y="58">C2</text>
<text x="154.4" y="56.7">+5V</text>
<text x="154.4" y="54.2">+5V</text>
<text x="165.4" y="54.2">VIN</text>
<text x="165.4" y="56.7">EN</text>
<text x="170.1" y="54.2">VOUT</text>
<text x="181.3" y="54.2">+3V3</text>
<text x="190.5" y="58">C3</text>
<text x="265.2" y="54.2">TX</text>
<text x="265.2" y="56.7">RX</text>
<text x="265.2" y="59.3">OUT</text>
<text x="289.6" y="55.5">C7</text>
<text x="289.6" y="58">10uF</text>
<text x="299.7" y="55.5">C8</text>
<text x="299.7" y="58">100nF</text>
<text x="40.8" y="61.8">CC1</text>
<text x="40.8" y="64.4">CC2</text>
<text x="128.7" y="60.6">SMF5.0A</text>
<text x="142.2" y="60.6">22uF</text>
<text x="152.4" y="60.6">4.7uF</text>
<text x="171" y="60.7" transform="rotate(-90 171 60.7)">GND</text>
<text x="190.5" y="60.6">10uF</text>
<text x="272.6" y="62.5" transform="rotate(-90 272.6 62.5)">GND</text>
<text x="312.4" y="63.1">R7</text>
<text x="312.4" y="65.6">100k</text>
<text x="28.8" y="67.6" transform="rotate(-90 28.8 67.6)">SHIELD</text>
<text x="36.4" y="67.6" transform="rotate(-90 36.4 67.6)">GND</text>
<text x="66" y="68.2">R1</text>
<text x="66" y="70.7">5.1k</text>
<text x="73.7" y="68.2">R2</text>
<text x="73.7" y="70.7">5.1k</text>
<text x="125" y="69.4">GND</text>
<text x="137.7" y="69.4">GND</text>
<text x="147.8" y="69.4">GND</text>
<text x="168.1" y="70.7">GND</text>
<text x="185.9" y="69.4">GND</text>
<text x="285" y="66.9">GND</text>
<text x="295.1" y="66.9">GND</text>
<text x="269.7" y="73.3">GND</text>
<text x="307.8" y="74.5">GND</text>
<text x="25.9" y="80.9">GND</text>
<text x="33.5" y="80.9">GND</text>
<text x="60.9" y="83.4">VBUS</text>
<text x="68.8" y="83.4">PWR_FLAG</text>
<text x="89.2" y="83.4">PWR_FLAG</text>
<text x="102.1" y="83.7">+5V</text>
<text x="109.5" y="83.4">PWR_FLAG</text>
<text x="81.8" y="91">GND</text>
<text x="195.5" y="112.9">+3V3</text>
<text x="205.6" y="112.9">+3V3</text>
<text x="27.8" y="123">+3V3</text>
<text x="165" y="121.8">+3V3</text>
<text x="195.8" y="124.1">10uF</text>
<text x="198" y="121.5">C4</text>
<text x="204.7" y="124.1">100nF</text>
<text x="208.1" y="121.5">C5</text>
<text x="247.1" y="122.8">3V3</text>
<text x="247.1" y="121">TP1</text>
<text x="262.3" y="121">TP2</text>
<text x="262.8" y="122.8">EN</text>
<text x="277.4" y="122.8">GND</text>
<text x="277.6" y="121">TP3</text>
<text x="292.8" y="121">TP4</text>
<text x="293" y="122.8">IO9</text>
<text x="307.9" y="122.8">RX0</text>
<text x="308.1" y="121">TP5</text>
<text x="323.3" y="121">TP6</text>
<text x="323.3" y="122.8">TX0</text>
<text x="33" y="131.7">R3</text>
<text x="45.7" y="131.7">C6</text>
<text x="67.3" y="130.4">SW1</text>
<text x="154.9" y="126.6">U1</text>
<text x="170.2" y="126.6">ESP32-C3-WROOM-02-N4</text>
<text x="33" y="134.2">10k</text>
<text x="45.7" y="134.2">1uF</text>
<text x="63.1" y="134.5">RESET</text>
<text x="75.4" y="132.9">GND</text>
<text x="156" y="135.5">EN</text>
<text x="168.5" y="134.3" transform="rotate(-90 168.5 134.3)">3V3</text>
<text x="176" y="135.5">IO0</text>
<text x="196.1" y="132.9">GND</text>
<text x="206.2" y="132.9">GND</text>
<text x="246.3" y="134">+3V3</text>
<text x="277.4" y="134.2">GND</text>
<text x="41.1" y="143.1">GND</text>
<text x="156" y="143.1">IO8</text>
<text x="156" y="140.6">IO9</text>
<text x="176" y="140.6">IO3</text>
<text x="176" y="138">IO1</text>
<text x="176" y="143.1">IO4</text>
<text x="156" y="145.6">IO2</text>
<text x="176" y="145.6">IO5</text>
<text x="176" y="148.2">IO6</text>
<text x="27.8" y="151">+3V3</text>
<text x="40.5" y="151">+3V3</text>
<text x="53.2" y="151">+3V3</text>
<text x="156" y="150.7">RXD0/IO20</text>
<text x="156" y="153.3">TXD0/IO21</text>
<text x="174.8" y="153.3">IO10</text>
<text x="176" y="150.7">IO7</text>
<text x="33" y="159.6">R4</text>
<text x="45.7" y="159.6">R5</text>
<text x="58.4" y="159.6">R6</text>
<text x="156" y="158.3">IO18/USB_D-</text>
<text x="156" y="160.9">IO19/USB_D+</text>
<text x="33" y="162.2">10k</text>
<text x="45.7" y="162.2">10k</text>
<text x="58.4" y="162.2">10k</text>
<text x="166" y="179.3" transform="rotate(-90 166 179.3)">GND</text>
<text x="171" y="179.3" transform="rotate(-90 171 179.3)">GND</text>
<text x="163.1" y="190.1">GND GND</text>
</g>
<g font-size="1.8" fill="#a90000">
<text x="271.5" y="47.7" transform="rotate(-90 271.5 47.7)">5</text>
<text x="47" y="48">A9</text>
<text x="163.1" y="53.1">1</text>
<text x="175.8" y="53.1">5</text>
<text x="262.2" y="53.1">1</text>
<text x="163.1" y="55.6">3</text>
<text x="262.2" y="55.6">2</text>
<text x="262.2" y="58.2">3</text>
<text x="46.9" y="63.2">B5</text>
<text x="47" y="60.7">A5</text>
<text x="169.9" y="62.9" transform="rotate(-90 169.9 62.9)">2</text>
<text x="271.5" y="65.5" transform="rotate(-90 271.5 65.5)">4</text>
<text x="27.7" y="72.4" transform="rotate(-90 27.7 72.4)">S1</text>
<text x="35.3" y="73" transform="rotate(-90 35.3 73)">A12</text>
<text x="167.4" y="129" transform="rotate(-90 167.4 129)">1</text>
<text x="153" y="134.4">2</text>
<text x="180.3" y="136.9">17</text>
<text x="180.3" y="134.4">18</text>
<text x="153" y="142">7</text>
<text x="153" y="139.4">8</text>
<text x="180.3" y="139.4">15</text>
<text x="180.9" y="142">3</text>
<text x="152.4" y="149.6">11</text>
<text x="152.4" y="144.5">16</text>
<text x="180.9" y="144.5">4</text>
<text x="180.9" y="147.1">5</text>
<text x="180.9" y="149.6">6</text>
<text x="152.4" y="152.1">12</text>
<text x="180.3" y="152.1">10</text>
<text x="152.4" y="157.2">13</text>
<text x="152.4" y="159.8">14</text>
<text x="164.8" y="182.3" transform="rotate(-90 164.8 182.3)">9</text>
<text x="169.9" y="182.9" transform="rotate(-90 169.9 182.9)">19</text>
</g>
<g font-size="1.8" fill="#0f0f0f">
<text x="249.7" y="53">RADAR_TX</text>
<text x="248.3" y="58.1">RADAR_OUT</text>
<text x="249.4" y="55.5">RADAR_RX</text>
<text x="309.5" y="57.2" transform="rotate(-90 309.5 57.2)">RADAR_OUT</text>
<text x="53.3" y="60.6">CC1</text>
<text x="53.3" y="63.2">CC2</text>
<text x="63.2" y="62.2" transform="rotate(-90 63.2 62.2)">CC1</text>
<text x="70.8" y="62.2" transform="rotate(-90 70.8 62.2)">CC2</text>
<text x="42.8" y="125.7" transform="rotate(-90 42.8 125.7)">EN</text>
<text x="55.7" y="131.7">EN</text>
<text x="147.2" y="134.3">EN</text>
<text x="185.4" y="136.8">RADAR_OUT</text>
<text x="263.8" y="132.2" transform="rotate(-90 263.8 132.2)">EN</text>
<text x="294.3" y="132.9" transform="rotate(-90 294.3 132.9)">IO9</text>
<text x="309.5" y="134.7" transform="rotate(-90 309.5 134.7)">RXD0</text>
<text x="324.8" y="134.4" transform="rotate(-90 324.8 134.4)">TXD0</text>
<text x="30.1" y="141.1" transform="rotate(-90 30.1 141.1)">EN</text>
<text x="146.5" y="141.9">IO8</text>
<text x="146.5" y="139.4">IO9</text>
<text x="185.4" y="139.4">RADAR_RX</text>
<text x="144.7" y="149.5">RXD0</text>
<text x="146.5" y="144.4">IO2</text>
<text x="145" y="152.1">TXD0</text>
<text x="185.4" y="152.1">RADAR_TX</text>
<text x="30.1" y="169.7" transform="rotate(-90 30.1 169.7)">IO9</text>
<text x="42.8" y="169.7" transform="rotate(-90 42.8 169.7)">IO8</text>
<text x="55.5" y="169.7" transform="rotate(-90 55.5 169.7)">IO2</text>
</g>
<g font-size="1.8" fill="#0000c2">
<text x="61" y="79.8">Power</text>
<text x="61.5" y="79.6">GND</text>
<text x="67.8" y="79.8">flags</text>
<text x="69.1" y="79.6">GND</text>
<text x="241.3" y="147.9">NOTES</text>
<text x="241.3" y="150">1.</text>
<text x="244.3" y="150">Round</text>
<text x="251.3" y="150">PCB</text>
<text x="256.3" y="150">D45</text>
<text x="261.2" y="150">mm,</text>
<text x="266.3" y="150">2</text>
<text x="268.7" y="150">layers,</text>
<text x="276.2" y="150">1.6</text>
<text x="280.4" y="150">mm.</text>
<text x="285.5" y="150">U1,</text>
<text x="289.8" y="150">RD1,</text>
<text x="295.4" y="150">C4,</text>
<text x="299.6" y="150">C5</text>
<text x="303.3" y="150">on</text>
<text x="306.7" y="150">the</text>
<text x="310.9" y="150">top</text>
<text x="315.1" y="150">(room</text>
<text x="321.9" y="150">side);</text>
<text x="328.4" y="150">everything</text>
<text x="339.2" y="150">else</text>
<text x="344.2" y="150">on</text>
<text x="347.7" y="150">the</text>
<text x="351.8" y="150">bottom.</text>
<text x="241.3" y="152">2.</text>
<text x="244.3" y="152">RD1</text>
<text x="244.8" y="154.1">about</text>
<text x="249.2" y="152">(HLK-LD2410C)</text>
<text x="251.3" y="154.1">16</text>
<text x="254.9" y="154.1">mm</text>
<text x="259.5" y="154.1">from</text>
<text x="265" y="154.1">the</text>
<text x="265.7" y="152">sits</text>
<text x="269.1" y="154.1">WiFi</text>
<text x="270.2" y="152">flat</text>
<text x="274" y="154.1">antenna</text>
<text x="274.7" y="152">below</text>
<text x="281.2" y="152">U1,</text>
<text x="282.8" y="154.1">zone.</text>
<text x="285.5" y="152">not</text>
<text x="289" y="154.1">Solder</text>
<text x="289.7" y="152">stacked:</text>
<text x="296.2" y="154.1">the</text>
<text x="298.8" y="152">header</text>
<text x="300.3" y="154.1">5</text>
<text x="302.7" y="154.1">pins</text>
<text x="306.3" y="152">insulator</text>
<text x="307.8" y="154.1">from</text>
<text x="313.3" y="154.1">the</text>
<text x="315.9" y="152">on</text>
<text x="317.4" y="154.1">bottom</text>
<text x="319.4" y="152">the</text>
<text x="323.5" y="152">PCB,</text>
<text x="325.2" y="154.1">and</text>
<text x="329.1" y="152">antenna</text>
<text x="329.8" y="154.1">trim</text>
<text x="334.8" y="154.1">them.</text>
<text x="337.8" y="152">face</text>
<text x="241.3" y="156.1">3.</text>
<text x="241.3" y="160.2">4.</text>
<text x="244.3" y="156.1">LD2410C</text>
<text x="244.3" y="160.2">Radar</text>
<text x="244.8" y="158.2">Always</text>
<text x="251" y="160.2">UART1:</text>
<text x="252.2" y="158.2">check</text>
<text x="253.9" y="156.1">pin</text>
<text x="257.9" y="156.1">order</text>
<text x="258.6" y="160.2">RADAR_TX -&gt;</text>
<text x="258.8" y="158.2">against</text>
<text x="264.1" y="156.1">seen</text>
<text x="267" y="158.2">the</text>
<text x="269.6" y="156.1">on</text>
<text x="271.1" y="158.2">silkscreen</text>
<text x="273.1" y="156.1">the</text>
<text x="273.2" y="160.2">IO10</text>
<text x="277.2" y="156.1">antenna</text>
<text x="278.7" y="160.2">(ESP</text>
<text x="281.8" y="158.2">of</text>
<text x="284.4" y="160.2">RX),</text>
<text x="284.9" y="158.2">your</text>
<text x="285.9" y="156.1">face</text>
<text x="289.5" y="160.2">IO3</text>
<text x="290.1" y="158.2">module</text>
<text x="291.1" y="156.1">with</text>
<text x="293.8" y="160.2">(ESP</text>
<text x="296.1" y="156.1">the</text>
<text x="298.1" y="158.2">before</text>
<text x="299.5" y="160.2">TX)</text>
<text x="300.3" y="156.1">pins</text>
<text x="303.6" y="160.2">-&gt;</text>
<text x="305.3" y="158.2">soldering.</text>
<text x="305.4" y="156.1">at</text>
<text x="308" y="160.2">RADAR_RX, RADAR_OUT -&gt;</text>
<text x="308.4" y="156.1">the</text>
<text x="312.5" y="156.1">top:</text>
<text x="317.3" y="156.1">TX RX OUT GND VCC.</text>
<text x="335.2" y="160.2">IO1.</text>
<text x="340.2" y="160.2">256000</text>
<text x="348.6" y="160.2">baud</text>
<text x="354.4" y="160.2">8N1.</text>
<text x="241.3" y="162.2">5.</text>
<text x="241.3" y="166.3">6.</text>
<text x="244.3" y="162.2">Flashing</text>
<text x="244.3" y="166.3">USB-C</text>
<text x="244.8" y="164.3">(or</text>
<text x="248.8" y="164.3">EN to</text>
<text x="252.1" y="166.3">is</text>
<text x="253.4" y="162.2">over</text>
<text x="254.9" y="166.3">power</text>
<text x="255.5" y="164.3">GND).</text>
<text x="258.6" y="162.2">UART0</text>
<text x="261.6" y="166.3">only:</text>
<text x="262" y="164.3">Power</text>
<text x="265.6" y="162.2">pads</text>
<text x="267.3" y="166.3">CC1/CC2</text>
<text x="268.7" y="164.3">from</text>
<text x="271.3" y="162.2">RX0/TX0</text>
<text x="274.3" y="164.3">USB-C</text>
<text x="277.3" y="166.3">each</text>
<text x="280.9" y="162.2">(3.3</text>
<text x="282.1" y="164.3">or</text>
<text x="282.9" y="166.3">have</text>
<text x="285.2" y="164.3">the</text>
<text x="285.9" y="162.2">V USB-UART).</text>
<text x="288.5" y="166.3">their</text>
<text x="289.3" y="164.3">3V3</text>
<text x="294" y="166.3">own</text>
<text x="294" y="164.3">pad,</text>
<text x="298.8" y="166.3">5.1k</text>
<text x="299.2" y="164.3">not</text>
<text x="300.8" y="162.2">Download</text>
<text x="303.4" y="164.3">both.</text>
<text x="304" y="166.3">to</text>
<text x="307.1" y="166.3">GND. PTC +</text>
<text x="311" y="162.2">mode:</text>
<text x="317.9" y="162.2">short</text>
<text x="320.1" y="166.3">TVS on</text>
<text x="323.9" y="162.2">IO9</text>
<text x="328" y="166.3">the</text>
<text x="328.2" y="162.2">to</text>
<text x="331.2" y="162.2">GND while</text>
<text x="332.2" y="166.3">5</text>
<text x="334.5" y="166.3">V input,</text>
<text x="342.3" y="162.2">tapping</text>
<text x="241.3" y="170.4">7.</text>
<text x="241.3" y="172.5">8.</text>
<text x="244.3" y="170.4">Unused</text>
<text x="244.3" y="172.5">H1/H2:</text>
<text x="244.8" y="168.4">AP2112K-3.3</text>
<text x="252.4" y="170.4">GPIO:</text>
<text x="252.5" y="172.5">M2</text>
<text x="256.3" y="172.5">mounting</text>
<text x="258.6" y="170.4">IO0</text>
<text x="259" y="168.4">(600</text>
<text x="262.9" y="170.4">IO4</text>
<text x="264.7" y="168.4">mA)</text>
<text x="266.2" y="172.5">holes,</text>
<text x="267.2" y="170.4">IO5</text>
<text x="269.5" y="168.4">for</text>
<text x="271.5" y="170.4">IO6</text>
<text x="273.1" y="172.5">PCB</text>
<text x="273.3" y="168.4">the</text>
<text x="275.9" y="170.4">IO7</text>
<text x="277.5" y="168.4">ESP32-C3;</text>
<text x="278.1" y="172.5">only</text>
<text x="280.2" y="170.4">IO18</text>
<text x="283.2" y="172.5">(no</text>
<text x="285.7" y="170.4">IO19</text>
<text x="287.5" y="172.5">symbol).</text>
<text x="289.3" y="168.4">the</text>
<text x="291.2" y="170.4">(not</text>
<text x="293.5" y="168.4">radar</text>
<text x="296.3" y="170.4">routed</text>
<text x="296.8" y="172.5">No</text>
<text x="299.7" y="168.4">runs</text>
<text x="300.4" y="172.5">copper</text>
<text x="303.5" y="170.4">on</text>
<text x="304.9" y="168.4">from</text>
<text x="307" y="170.4">the</text>
<text x="308" y="172.5">or</text>
<text x="310.5" y="168.4">5</text>
<text x="311.1" y="170.4">PCB).</text>
<text x="311.1" y="172.5">metal</text>
<text x="312.8" y="168.4">V directly.</text>
<text x="317.6" y="172.5">within</text>
<text x="324.3" y="172.5">15</text>
<text x="327.9" y="172.5">mm</text>
<text x="332.5" y="172.5">of</text>
<text x="335.5" y="172.5">the</text>
<text x="339.7" y="172.5">antenna.</text>
</g>
</svg>
